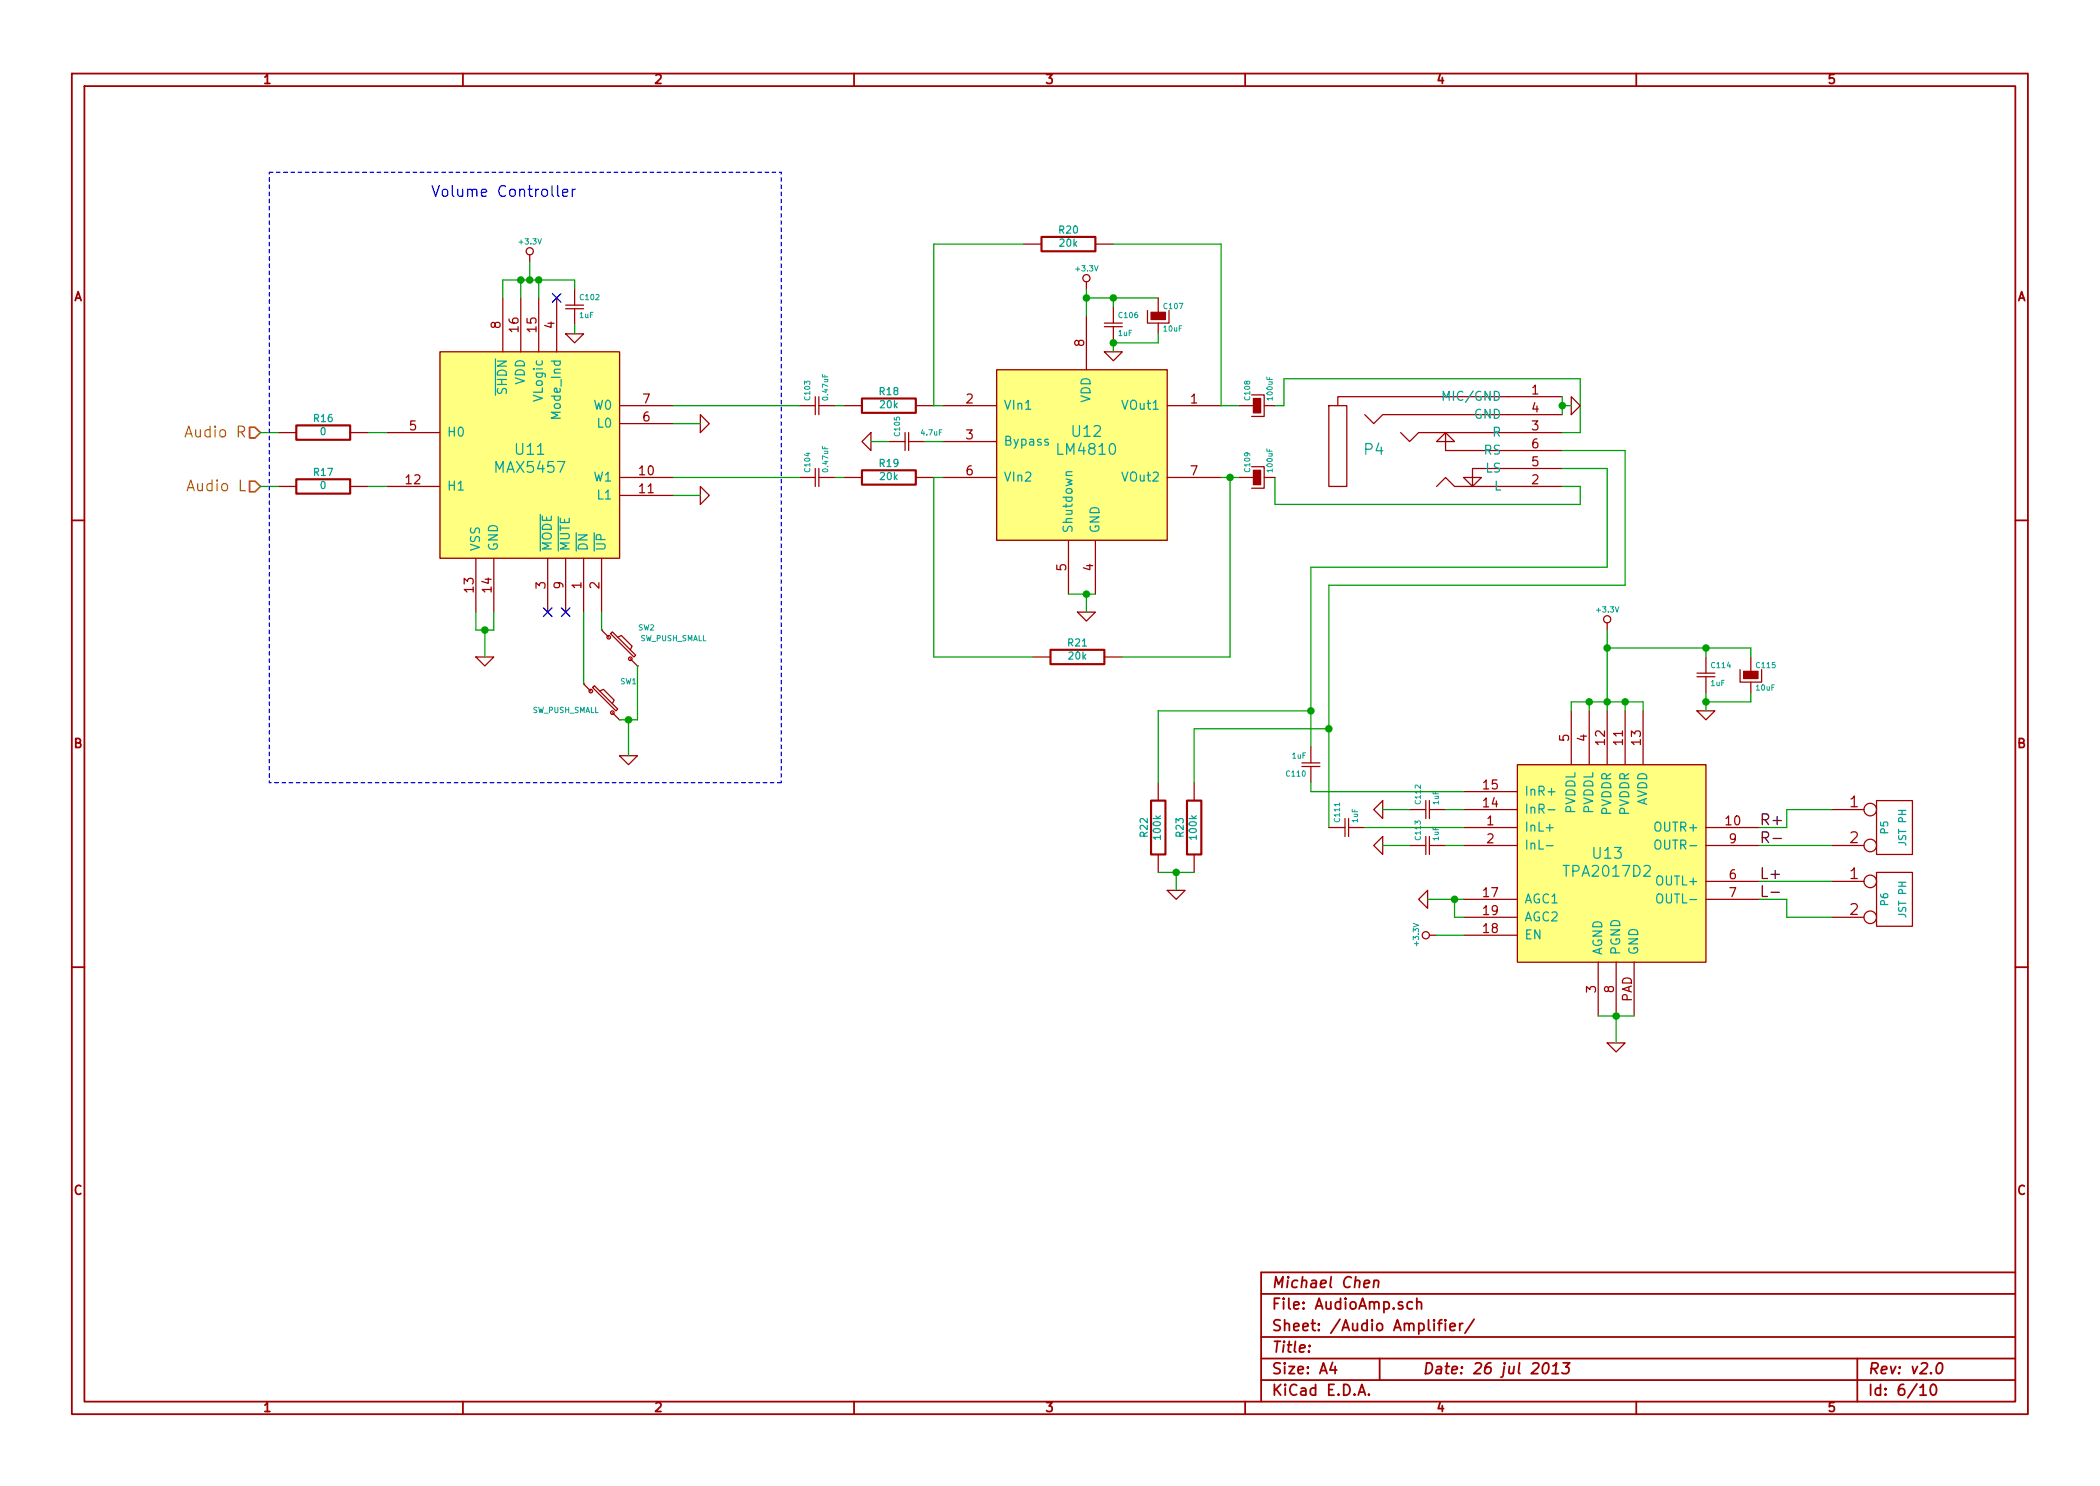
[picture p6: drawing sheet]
<svg xmlns="http://www.w3.org/2000/svg" width="297mm" height="210mm" viewBox="0 0 297 210" stroke-linecap="round" stroke-linejoin="round" font-family="sans-serif">
<g fill="none" stroke="#a00000" stroke-width=".25">
<path d="M10.2 10.4h276.6v189.7h-276.6zM11.9 12.2h273.2v186.1h-273.2zM65.5 10.4v1.8M120.8 10.4v1.8M176.1 10.4v1.8M231.4 10.4v1.8M10.2 73.6h1.7M285.1 73.6h1.7M10.2 136.8h1.7M285.1 136.8h1.7M65.5 198.3v1.8M120.8 198.3v1.8"/>
<path d="M176.1 198.3v1.8M178.4 183.1h106.7M178.4 189.2h106.7M178.4 195.3h106.7M178.4 192.2h106.7M185.2 190.4h.1l-.1 .1v-.1v.1M188.5 192.8l-.4 1h1M188.8 193.3v1.1M192.1 197.4l.5-1.5 .5 1.5M192.3 197h.7M192.9 181.7l.8-.2-.1-.3-.1-.1-.4 .1-.2 .8 .2 .2 .4-.1M193.6 197.3h.1l-.1 .1-.1-.1h.1v.1"/>
<path d="M194.4 181.3a.38 .38 0 0 1 .6 .1l-.1 .8M194.4 181.1l-.1 1.1M195.1 192.2v3.1M199.8 184.3a.48 .48 0 0 0-.7 0l-.1 .6a.48 .48 0 0 0 .8 .2M200.4 184.3a.38 .38 0 0 1 .7 .1v.8M200.4 183.7v1.5M202.8 186.7v.1v.1l.1-.1-.1-.1v.2M203.4 187.2h.6M204 186.7l-.3 .1-.1 .2v1.3M204.4 186.7v.1v.1l.1-.1-.1-.1v.2M204.4 187.2v1.1M205.1 187.8l.7-.2v-.3l-.5-.1-.2 .3 .1 .7 .1 .1 .5-.1"/>
<path d="M206.5 187.2v1.1M206.9 187.2l-.3 .1-.1 .2M208.5 186.7l-1.3 1.9M218.4 193a.35 .35 0 0 1 .4-.2 .35 .35 0 0 1 .2 .3 .87 .87 0 0 1-.5 1.3l-.2-.1a1.14 1.14 0 0 1 .1-1.3zM219.5 194.4h.9M219.7 193.3l.5-.5-.2 1.6M221.1 192.8h.9l-.5 .6a.38 .38 0 0 1 .4 .3v.4l-.3 .3h-.5l-.2-.2M231.4 198.3v1.8M262.7 192.2v6.1M271.6 196.3l.4-.4v1.5M271.6 197.4h.9M273.2 196a.36 .36 0 0 1 .4-.1 .36 .36 0 0 1 .2 .3 .77 .77 0 0 1-.4 1.2l-.1-.1a1.13 1.13 0 0 1-.1-1.3z"/>
<path d="M274.2 192.9a.34 .34 0 0 1 .6 .2 .87 .87 0 0 1-.6 1.3l-.2-.1a1.13 1.13 0 0 1 .2-1.4zM285.1 180h-106.7v18.3"/>
</g>
<g fill="#ffff80" stroke="#ffff80" stroke-width=".25">
<path d="M214.6 108.2h26.7v27.9h-26.7z"/>
<path d="M62.2 49.8h25.4v29.2h-25.4z"/>
<path d="M141 52.3h24.1v24.1h-24.1z"/>
</g>
<g fill="none" stroke="#a00000" stroke-width=".18">
<path d="M74.9 36.1v1M144.8 34.5h2.5M153.7 39.9v1M154.9 34.5h2.6M61 49.8h.1M62.2 49.8h25.4v29.2h-25.4zM71.1 42.2v7.6M73.7 42.2v7.6M76.2 42.2v7.6M78.7 42.2v7.6M80 47.2h2.5l-1.2 1.3zM80 43.7h2.5"/>
<path d="M80 43.2h2.5M81.3 40.9v2.3M81.3 43.7v2.3M87.6 57.4h7.6M87.6 59.9h7.6M99.1 58.7l1.2 1.2-1.2 1.3zM113 57.4h2.3M115.3 56.1v2.6M115.8 56.1v2.6M115.8 57.4h2.3M119.4 57.4h2.5M129.5 57.4h2.6"/>
<path d="M133.3 57.4h7.7M141 52.3h24.1v24.1h-24.1zM153.7 44.7v7.6M156.2 49.8h2.5l-1.2 1.2zM156.2 46.2h2.5M156.2 45.7h2.5M157.5 43.4v2.3M157.5 46.2v2.3M162.3 43.9v1.8h3.1v-1.8M163.8 42.2v2M163.8 45.7v1.5M165.1 57.4h7.6"/>
<path d="M175.3 57.4h2M177 55.9h1.8v3h-1.8M178.8 57.4h1.5M188 57.4h2.5v11.4h-2.5zM193 58.7l1.3 1.2 1.3-1.2h25.4M221 56.1h-31.8v1.3M222.2 56.1l1.3 1.3-1.3 1.3zM39.4 61.2h2.5M39.4 68.8h2.5M49.5 61.2h2.6M49.5 68.8h2.6M54.6 61.2h7.6"/>
<path d="M54.6 68.8h7.6M67.3 79v7.6M69.8 79v7.6M77.5 79v7.6M80 79v7.6M82.5 79v7.6M85.1 79v7.6M87.6 67.6h7.6M87.6 70.1h7.6M99.1 68.8l1.2 1.3-1.2 1.3zM113 67.6h2.3M115.3 66.3v2.5"/>
<path d="M115.8 66.3v2.5M115.8 67.6h2.3M119.4 67.6h2.5M121.9 62.5l1.3-1.3v2.5zM125.7 62.5h2.3M128 61.2v2.5M128.5 62.5h2.3M128.5 61.2v2.5M129.5 67.6h2.6M133.3 67.6h7.7M133.3 62.5h7.7M151.1 76.4v7.7"/>
<path d="M154.9 76.4v7.7M165.1 67.6h7.6M175.3 67.6h2M177 66h1.8v3.1h-1.8M178.8 67.6h1.5M198.1 61.2l1.3 1.3 1.3-1.3h20.3M203.2 68.8l1.3-1.2 1.2 1.2h15.3M204.5 61.2l-1.3 1.3h2.5l-1.2-1.3v2.5h16.5M221 66.3h-12.7v2.5l1.2-1.2h-2.5l1.3 1.2M67.3 93h2.5l-1.2 1.2zM82.5 96.8l1.1 1M82.5 96.8h.1"/>
<path d="M84.1 97l3.3 3.3-.3 .3-3.3-3.3zM84.8 97.8l.5-.3 1.6 1.6-.3 .5M85.1 89.1l1 1.1M85.1 89.1h.1M86.6 89.4l3.3 3.3-.2 .3-3.3-3.3zM87.4 90.2l.5-.3 1.5 1.5-.2 .5M89.2 93.2l1 1M90.2 94.2h.1M146 93h2.6M152.4 86.6h2.5l-1.2 1.3zM156.2 93h2.5M227.3 88.1v1"/>
<path d="M240 95.8h2.6M240 95.2h2.6M241.3 93v2.2M241.3 95.8v2.2M246.1 94.7v1.8h3.1v-1.8M247.6 93v2M247.6 96.5v1.5M86.6 100.8l1 1M87.6 101.8h.1M87.6 106.9h2.6l-1.3 1.3zM163.8 110.7v2.6M168.9 110.7v2.6"/>
<path d="M184.1 107.9h2.6M184.1 108.5h2.6M185.4 105.7v2.2M185.4 108.5v2.2M188 117.1h2.2M190.2 115.8v2.6M190.8 117.1h2.2M190.8 115.8v2.6M194.3 119.6l1.3-1.2v2.5zM194.3 114.5l1.3-1.2v2.5zM199.4 119.6h2.3M199.4 114.5h2.3"/>
<path d="M201.7 113.3v2.5M201.7 118.4v2.5M202.2 119.6h2.3M202.2 114.5h2.3M202.2 113.3v2.5M202.2 118.4v2.5M207 117.1h7.6M207 119.6h7.6M207 114.5h7.6M207 112h7.6M214.6 108.2h26.7v27.9h-26.7zM222.2 100.6v7.6"/>
<path d="M224.8 100.6v7.6M227.3 100.6v7.6M229.9 100.6v7.6M232.4 100.6v7.6M240 100.6h2.6l-1.3 1.2zM241.3 117.1h7.6M241.3 119.6h7.6M259.1 119.6h4.6M259.1 114.5h4.6M265.4 113.3h5.1v7.6h-5.1zM163.8 120.9v2.5M165.1 126h2.5l-1.2 1.2z"/>
<path d="M168.9 120.9v2.5M200.7 127.2l1.2-1.2v2.5zM202.2 132.3h1M207 127.2h7.6M207 132.3h7.6M207 129.8h7.6M226.1 136.1v7.7M228.6 136.1v7.7M231.1 136.1v7.7M241.3 124.7h7.6M241.3 127.2h7.6M259.1 124.7h4.6"/>
<path d="M259.1 129.8h4.6M265.4 123.4h5.1v7.7h-5.1zM227.3 147.6h2.6l-1.3 1.2z"/>
<circle cx="74.9" cy="35.6" r=".51"/>
<circle cx="153.7" cy="39.4" r=".51"/>
<circle cx="83.6" cy="97.8" r=".25"/>
<circle cx="86.1" cy="90.2" r=".25"/>
<circle cx="89.2" cy="93.2" r=".25"/>
<circle cx="227.3" cy="87.6" r=".51"/>
<circle cx="86.6" cy="100.8" r=".25"/>
<circle cx="264.5" cy="114.5" r=".89"/>
<circle cx="264.5" cy="119.6" r=".89"/>
<circle cx="201.7" cy="132.3" r=".51"/>
<circle cx="264.5" cy="129.8" r=".89"/>
<circle cx="264.5" cy="124.7" r=".89"/>
</g>
<path d="M70.1 50.8v5.1M204.1 56.6v-1.2l.5 .9 .4-.9v1.2M76.4 72.8v5.2M79 73.1v4.9M151.6 66.7h-.6a.31 .31 0 0 0-.1 .5v.1M218.7 119.7h1M219 114.6h.9M234.1 119l.3-.1a.45 .45 0 0 1 .5 .4v.4l-.2 .4a.44 .44 0 0 1-.6-.1z" fill="none" stroke="#00a0a0" stroke-width=".18"/>
<path d="M250.8 118.6h1.2M249.3 125.3v1.5h.7M250.5 126.3h1.2" fill="none" stroke="#000" stroke-width=".18"/>
<path d="M78.1 41.5l1.2 1.3M79.3 41.5l-1.2 1.3M76.9 86l1.2 1.2M78.1 86l-1.2 1.2M79.4 86l1.2 1.2M80.6 86l-1.2 1.2" fill="none" stroke="#0000c0" stroke-width=".18"/>
<path d="M35.3 60.4h.8l.7 .8-.7 .8h-.8zM35.3 68.1h.8l.7 .7-.7 .8h-.8z" fill="none" stroke="#808000" stroke-width=".25"/>
<path d="M147.3 33.5h7.6v2.1h-7.6zM121.9 56.4h7.6v2h-7.6zM41.9 60.2h7.6v2h-7.6zM41.9 67.8h7.6v2h-7.6zM121.9 66.5h7.6v2.1h-7.6zM148.6 91.9h7.6v2.1h-7.6zM162.8 113.3h2v7.6h-2zM167.9 113.3h2v7.6h-2z" fill="none" stroke="#a00000" stroke-width=".3"/>
<path d="M78.9 26.3v1.3l.2 .2M79.6 27.3l.7-.2-.1-.3h-.4l-.2 .2 .1 .7 .1 .1 .4-.1M80.9 26.8v1M81.4 26.8h-.3l-.2 .3" fill="none" stroke="#00f" stroke-width=".18"/>
<g fill="none" stroke="#00a000" stroke-width=".18">
<path d="M73.7 39.6v2.6M74.9 37.1v2.5M76.2 39.6v2.6M144.8 34.5h-12.7v22.9h1.2M157.5 34.5h15.2v22.9h2.6M81.3 40.9v-1.3h-10.2v2.6M81.3 46v1.2M95.2 57.4h17.8M95.2 59.9h3.9M118.1 57.4h1.3M153.7 40.9v3.8M153.7 42.2h10.1"/>
<path d="M157.5 42.2v1.2M163.8 47.2v1.3h-6.3v1.3M180.3 57.4h1.3v-3.8h41.9v7.6h-2.5M221 57.4h1.2M221 56.1v2.6M36.8 68.8h2.6M36.8 61.2h2.6M52.1 68.8h2.5M52.1 61.2h2.5M95.2 67.6h17.8M95.2 70.1h3.9M118.1 67.6h1.3"/>
<path d="M123.2 62.5h2.5M130.8 62.5h2.5M133.3 67.6h-1.2v25.4h13.9M172.7 67.6h2.6M174 67.6v25.4h-15.3M180.3 67.6v3.8h43.2v-2.6h-2.5M221 66.3h6.3v14h-41.9v25.4M221 63.7h8.9v19.1h-41.9v34.3M67.3 86.6v2.5h2.5v-2.5M68.6 89.1v3.9M82.5 86.6v10.2M85.1 86.6v2.5"/>
<path d="M90.2 94.2v7.6h-2.6M151.1 84.1h3.8M153.7 84.1v2.5M224.8 99.3v1.3M227.3 89.1v11.5M227.3 91.7h20.3v1.3M229.9 99.3v1.3M241.3 91.7v1.3M241.3 98v2.6M247.6 98v1.3h-6.3M88.9 101.8v5.1M185.4 110.7v1.3h21.6"/>
<path d="M185.4 100.6h-21.6v10.1M188 103.1h-19.1v7.6M193 117.1h14M195.6 114.5h3.8M195.6 119.6h3.8M204.5 114.5h2.5M204.5 119.6h2.5M222.2 100.6v-1.3h10.2v1.3M248.9 119.6h10.2M259.1 114.5h-6.4v2.6h-3.8M163.8 123.4h5.1M166.4 123.4v2.6"/>
<path d="M201.9 127.2h5.1M203.2 132.3h3.8M205.7 127.2v2.6h1.3M248.9 127.2h3.8v2.6h6.4M248.9 124.7h10.2M226.1 143.8h5M228.6 143.8v3.8"/>
</g>
<g fill="#00a000" stroke="#00a000" stroke-width=".25">
<circle cx="227.3" cy="99.3" r=".41"/>
<circle cx="224.8" cy="99.3" r=".41"/>
<circle cx="229.9" cy="99.3" r=".41"/>
<circle cx="227.3" cy="91.7" r=".41"/>
<circle cx="205.7" cy="127.2" r=".41"/>
<circle cx="73.7" cy="39.6" r=".41"/>
<circle cx="74.9" cy="39.6" r=".41"/>
<circle cx="76.2" cy="39.6" r=".41"/>
<circle cx="68.6" cy="89.1" r=".41"/>
<circle cx="88.9" cy="101.8" r=".41"/>
<circle cx="153.7" cy="84.1" r=".41"/>
<circle cx="153.7" cy="42.2" r=".41"/>
<circle cx="174" cy="67.6" r=".41"/>
<circle cx="221" cy="57.4" r=".41"/>
<circle cx="166.4" cy="123.4" r=".41"/>
<circle cx="185.4" cy="100.6" r=".41"/>
<circle cx="188" cy="103.1" r=".41"/>
<circle cx="157.5" cy="42.2" r=".41"/>
<circle cx="157.5" cy="48.5" r=".41"/>
<circle cx="241.3" cy="91.7" r=".41"/>
<circle cx="241.3" cy="99.3" r=".41"/>
<circle cx="228.6" cy="143.8" r=".41"/>
</g>
<path d="M38.1 24.4v86.3M110.5 24.4h-72.4M38.1 110.7h72.4M110.5 110.7v-86.3" fill="none" stroke="#00f" stroke-width=".18" stroke-dasharray=".5" stroke-dashoffset=".3"/>
<g fill="#a00000" stroke="#a00000" stroke-width=".18">
<path d="M177.3 56.4h1v2h-1z"/>
<path d="M177.3 66.5h1v2.1h-1z"/>
<path d="M162.8 44.2h2v1h-2z"/>
<path d="M246.6 95h2.1v1h-2.1z"/>
</g>
<text font-size="2.1" fill="#00f" x="61" y="27.9">Volume Controller</text>
<g font-size="2.1" fill="#808000">
<text x="26.7" y="62">Audio R</text>
<text x="27" y="69.6">Audio L</text>
</g>
<g font-size="2.1" fill="#00a0a0">
<text x="73" y="64.4">U11</text>
<text x="149.8" y="64.4">LM4810</text>
<text x="151.7" y="61.9">U12</text>
<text x="193" y="64.4">P4</text>
<text x="70.2" y="67">MAX5457</text>
<text x="221.5" y="124.1">TPA2017D2</text>
<text x="225.4" y="121.6">U13</text>
</g>
<g font-size="2.1">
<text x="248.9" y="116.8">R+</text>
<text x="248.9" y="119.4">R-</text>
<text x="248.9" y="124.5">L+</text>
</g>
<g font-size="2.1" fill="#a00000">
<text x="261.7" y="114.3">1</text>
<text x="261.7" y="119.4">2</text>
<text x="261.7" y="124.5">1</text>
<text x="261.7" y="129.5">2</text>
<text x="179.9" y="185.4">File: AudioAmp.sch</text>
<text x="179.9" y="182.3">Michael Chen</text>
<text x="179.9" y="191.5">Title:</text>
<text x="179.9" y="188.4">Sheet: /Audio Amplifier/</text>
<text x="179.9" y="197.6">KiCad E.D.A.</text>
<text x="179.9" y="194.5">Size: A4</text>
<text x="201.2" y="194.5">Date: 26 jul 2013</text>
<text x="264.2" y="194.5">Rev: v2.0</text>
<text x="264.2" y="197.6">Id: 6/10</text>
</g>
<g font-size="1.8" fill="#a00000">
<text x="37.3" y="11.9">1</text>
<text x="92.7" y="11.9">2</text>
<text x="148" y="11.9">3</text>
<text x="203.3" y="11.9">4</text>
<text x="258.6" y="11.9">5</text>
<text x="10.4" y="42.7">A</text>
<text x="70.9" y="46.5" transform="rotate(-90 70.9 46.5)">8</text>
<text x="73.4" y="46.9" transform="rotate(-90 73.4 46.9)">16</text>
<text x="75.9" y="46.9" transform="rotate(-90 75.9 46.9)">15</text>
<text x="78.5" y="46.5" transform="rotate(-90 78.5 46.5)">4</text>
<text x="285.3" y="42.7">A</text>
<text x="153.4" y="49" transform="rotate(-90 153.4 49)">8</text>
<text x="91" y="59.7">6</text>
<text x="91" y="57.1">7</text>
<text x="136.7" y="57.1">2</text>
<text x="168.4" y="57.1">1</text>
<text x="216.7" y="55.9">1</text>
<text x="216.7" y="58.4">4</text>
<text x="57.9" y="61">5</text>
<text x="136.7" y="62.2">3</text>
<text x="216.7" y="61">3</text>
<text x="216.7" y="63.5">6</text>
<text x="57.5" y="68.6">12</text>
<text x="90.5" y="67.3">10</text>
<text x="90.5" y="69.8">11</text>
<text x="136.7" y="67.3">6</text>
<text x="168.4" y="67.3">7</text>
<text x="216.7" y="68.6">2</text>
<text x="216.7" y="66">5</text>
<text x="67.1" y="83.8" transform="rotate(-90 67.1 83.8)">13</text>
<text x="69.6" y="83.8" transform="rotate(-90 69.6 83.8)">14</text>
<text x="77.2" y="83.3" transform="rotate(-90 77.2 83.3)">3</text>
<text x="79.8" y="83.3" transform="rotate(-90 79.8 83.3)">9</text>
<text x="82.3" y="83.3" transform="rotate(-90 82.3 83.3)">1</text>
<text x="84.8" y="83.3" transform="rotate(-90 84.8 83.3)">2</text>
<text x="150.9" y="80.7" transform="rotate(-90 150.9 80.7)">5</text>
<text x="154.7" y="80.7" transform="rotate(-90 154.7 80.7)">4</text>
<text x="10.4" y="105.9">B</text>
<text x="222" y="104.9" transform="rotate(-90 222 104.9)">5</text>
<text x="224.5" y="104.9" transform="rotate(-90 224.5 104.9)">4</text>
<text x="227.1" y="105.4" transform="rotate(-90 227.1 105.4)">12</text>
<text x="229.6" y="105.4" transform="rotate(-90 229.6 105.4)">11</text>
<text x="232.2" y="105.4" transform="rotate(-90 232.2 105.4)">13</text>
<text x="285.3" y="105.9">B</text>
<text x="209.9" y="111.8">15</text>
<text x="209.9" y="114.3">14</text>
<text x="210.3" y="116.8">1</text>
<text x="210.3" y="119.4">2</text>
<text x="244.1" y="116.8">10</text>
<text x="244.6" y="119.4">9</text>
<text x="244.6" y="124.5">6</text>
<text x="209.9" y="127">17</text>
<text x="209.9" y="129.5">19</text>
<text x="244.6" y="127">7</text>
<text x="209.9" y="132.1">18</text>
<text x="225.8" y="140.4" transform="rotate(-90 225.8 140.4)">3</text>
<text x="228.3" y="140.4" transform="rotate(-90 228.3 140.4)">8</text>
<text x="230.9" y="141.8" transform="rotate(-90 230.9 141.8)">PAD</text>
<text x="10.4" y="169.1">C</text>
<text x="285.3" y="169.1">C</text>
<text x="37.3" y="199.8">1</text>
<text x="92.7" y="199.8">2</text>
<text x="148" y="199.8">3</text>
<text x="203.3" y="199.8">4</text>
<text x="258.6" y="199.8">5</text>
</g>
<g font-size="1.8" fill="#00a0a0">
<text x="71.8" y="55.8" transform="rotate(-90 71.8 55.8)">SHDN</text>
<text x="74.3" y="54.5" transform="rotate(-90 74.3 54.5)">VDD</text>
<text x="76.8" y="56.7" transform="rotate(-90 76.8 56.7)">VLogic</text>
<text x="79.4" y="59" transform="rotate(-90 79.4 59)">Mode_Ind</text>
<text x="84" y="58">W0</text>
<text x="142" y="58">VIn1</text>
<text x="154.3" y="57.1" transform="rotate(-90 154.3 57.1)">VDD</text>
<text x="158.9" y="58">VOut1</text>
<text x="204.7" y="56.8">MIC/GND</text>
<text x="208.4" y="59.3">GND</text>
<text x="63.2" y="61.8">H0</text>
<text x="84.6" y="60.6">L0</text>
<text x="142" y="63.1">Bypass</text>
<text x="209.9" y="64.4">RS</text>
<text x="211.1" y="61.8">R</text>
<text x="63.2" y="69.5">H1</text>
<text x="84" y="68.2">W1</text>
<text x="84.6" y="70.7">L1</text>
<text x="142" y="68.2">VIn2</text>
<text x="158.9" y="68.2">VOut2</text>
<text x="210.1" y="66.9">LS</text>
<text x="211.3" y="69.5">L</text>
<text x="67.9" y="78" transform="rotate(-90 67.9 78)">VSS</text>
<text x="70.5" y="78" transform="rotate(-90 70.5 78)">GND</text>
<text x="78.1" y="78" transform="rotate(-90 78.1 78)">MODE</text>
<text x="80.6" y="78" transform="rotate(-90 80.6 78)">MUTE</text>
<text x="83.2" y="78" transform="rotate(-90 83.2 78)">DN</text>
<text x="85.7" y="78" transform="rotate(-90 85.7 78)">UP</text>
<text x="151.8" y="75.4" transform="rotate(-90 151.8 75.4)">Shutdown</text>
<text x="155.6" y="75.4" transform="rotate(-90 155.6 75.4)">GND</text>
<text x="215.6" y="112.6">InR+</text>
<text x="215.6" y="117.7">InL+</text>
<text x="215.6" y="115.2">InR-</text>
<text x="222.9" y="115.2" transform="rotate(-90 222.9 115.2)">PVDDL</text>
<text x="225.4" y="115.2" transform="rotate(-90 225.4 115.2)">PVDDL</text>
<text x="228" y="115.4" transform="rotate(-90 228 115.4)">PVDDR</text>
<text x="230.5" y="115.4" transform="rotate(-90 230.5 115.4)">PVDDR</text>
<text x="233" y="114.2" transform="rotate(-90 233 114.2)">AVDD</text>
<text x="234.2" y="117.7">OUTR+</text>
<text x="215.6" y="120.3">InL-</text>
<text x="234.4" y="125.3">OUTL+</text>
<text x="234.7" y="120.3">OUTR-</text>
<text x="215.6" y="127.9">AGC1</text>
<text x="215.6" y="130.4">AGC2</text>
<text x="234.9" y="127.9">OUTL-</text>
<text x="215.6" y="133">EN</text>
<text x="226.7" y="135.1" transform="rotate(-90 226.7 135.1)">AGND</text>
<text x="229.2" y="135.1" transform="rotate(-90 229.2 135.1)">PGND</text>
<text x="231.8" y="135.1" transform="rotate(-90 231.8 135.1)">GND</text>
</g>
<g font-size="1.4" fill="#00a0a0">
<text x="149.8" y="33.1">R20</text>
<text x="149.9" y="34.9">20k</text>
<text x="44.4" y="59.8">R16</text>
<text x="124.4" y="56">R18</text>
<text x="124.5" y="57.8">20k</text>
<text x="45.3" y="61.6">0</text>
<text x="44.4" y="67.4">R17</text>
<text x="45.3" y="69.2">0</text>
<text x="124.4" y="66.1">R19</text>
<text x="124.5" y="68">20k</text>
<text x="151.1" y="91.5">R21</text>
<text x="151.2" y="93.4">20k</text>
<text x="162.4" y="118.4" transform="rotate(-90 162.4 118.4)">R22</text>
<text x="164.2" y="118.7" transform="rotate(-90 164.2 118.7)">100k</text>
<text x="167.5" y="118.4" transform="rotate(-90 167.5 118.4)">R23</text>
<text x="169.3" y="118.7" transform="rotate(-90 169.3 118.7)">100k</text>
<text x="267.1" y="118" transform="rotate(-90 267.1 118)">P5</text>
<text x="269.7" y="119.6" transform="rotate(-90 269.7 119.6)">JST PH</text>
<text x="267.1" y="128.1" transform="rotate(-90 267.1 128.1)">P6</text>
<text x="269.7" y="129.7" transform="rotate(-90 269.7 129.7)">JST PH</text>
</g>
<g font-size="1.1" fill="#00a0a0">
<text x="73.5" y="34.6">+3.3V</text>
<text x="152.3" y="38.4">+3.3V</text>
<text x="82" y="45">1uF</text>
<text x="82.1" y="42.5">C102</text>
<text x="158.2" y="47.6">1uF</text>
<text x="158.3" y="45">C106</text>
<text x="164.6" y="46.9">10uF</text>
<text x="164.7" y="43.8">C107</text>
<text x="114.6" y="56.5" transform="rotate(-90 114.6 56.5)">C103</text>
<text x="117.2" y="56.5" transform="rotate(-90 117.2 56.5)">0.47uF</text>
<text x="176.9" y="56.5" transform="rotate(-90 176.9 56.5)">C108</text>
<text x="180" y="56.5" transform="rotate(-90 180 56.5)">100uF</text>
<text x="127.3" y="61.6" transform="rotate(-90 127.3 61.6)">C105</text>
<text x="130.4" y="61.6">4.7uF</text>
<text x="114.6" y="66.7" transform="rotate(-90 114.6 66.7)">C104</text>
<text x="117.2" y="66.6" transform="rotate(-90 117.2 66.6)">0.47uF</text>
<text x="176.9" y="66.7" transform="rotate(-90 176.9 66.7)">C109</text>
<text x="180" y="66.7" transform="rotate(-90 180 66.7)">100uF</text>
<text x="90.3" y="89.2">SW2</text>
<text x="225.9" y="86.7">+3.3V</text>
<text x="90.5" y="90.7">SW_PUSH_SMALL</text>
<text x="242.1" y="94.6">C114</text>
<text x="248.5" y="94.6">C115</text>
<text x="75.3" y="100.9">SW_PUSH_SMALL</text>
<text x="87.8" y="96.8">SW1</text>
<text x="242" y="97.1">1uF</text>
<text x="248.4" y="97.7">10uF</text>
<text x="182.8" y="107.4">1uF</text>
<text x="182" y="109.9">C110</text>
<text x="201" y="113.7" transform="rotate(-90 201 113.7)">C112</text>
<text x="203.5" y="113.8" transform="rotate(-90 203.5 113.8)">1uF</text>
<text x="189.6" y="116.2" transform="rotate(-90 189.6 116.2)">C111</text>
<text x="192.1" y="116.4" transform="rotate(-90 192.1 116.4)">1uF</text>
<text x="201" y="118.8" transform="rotate(-90 201 118.8)">C113</text>
<text x="203.5" y="118.9" transform="rotate(-90 203.5 118.9)">1uF</text>
<text x="200.7" y="133.7" transform="rotate(-90 200.7 133.7)">+3.3V</text>
</g>
</svg>
